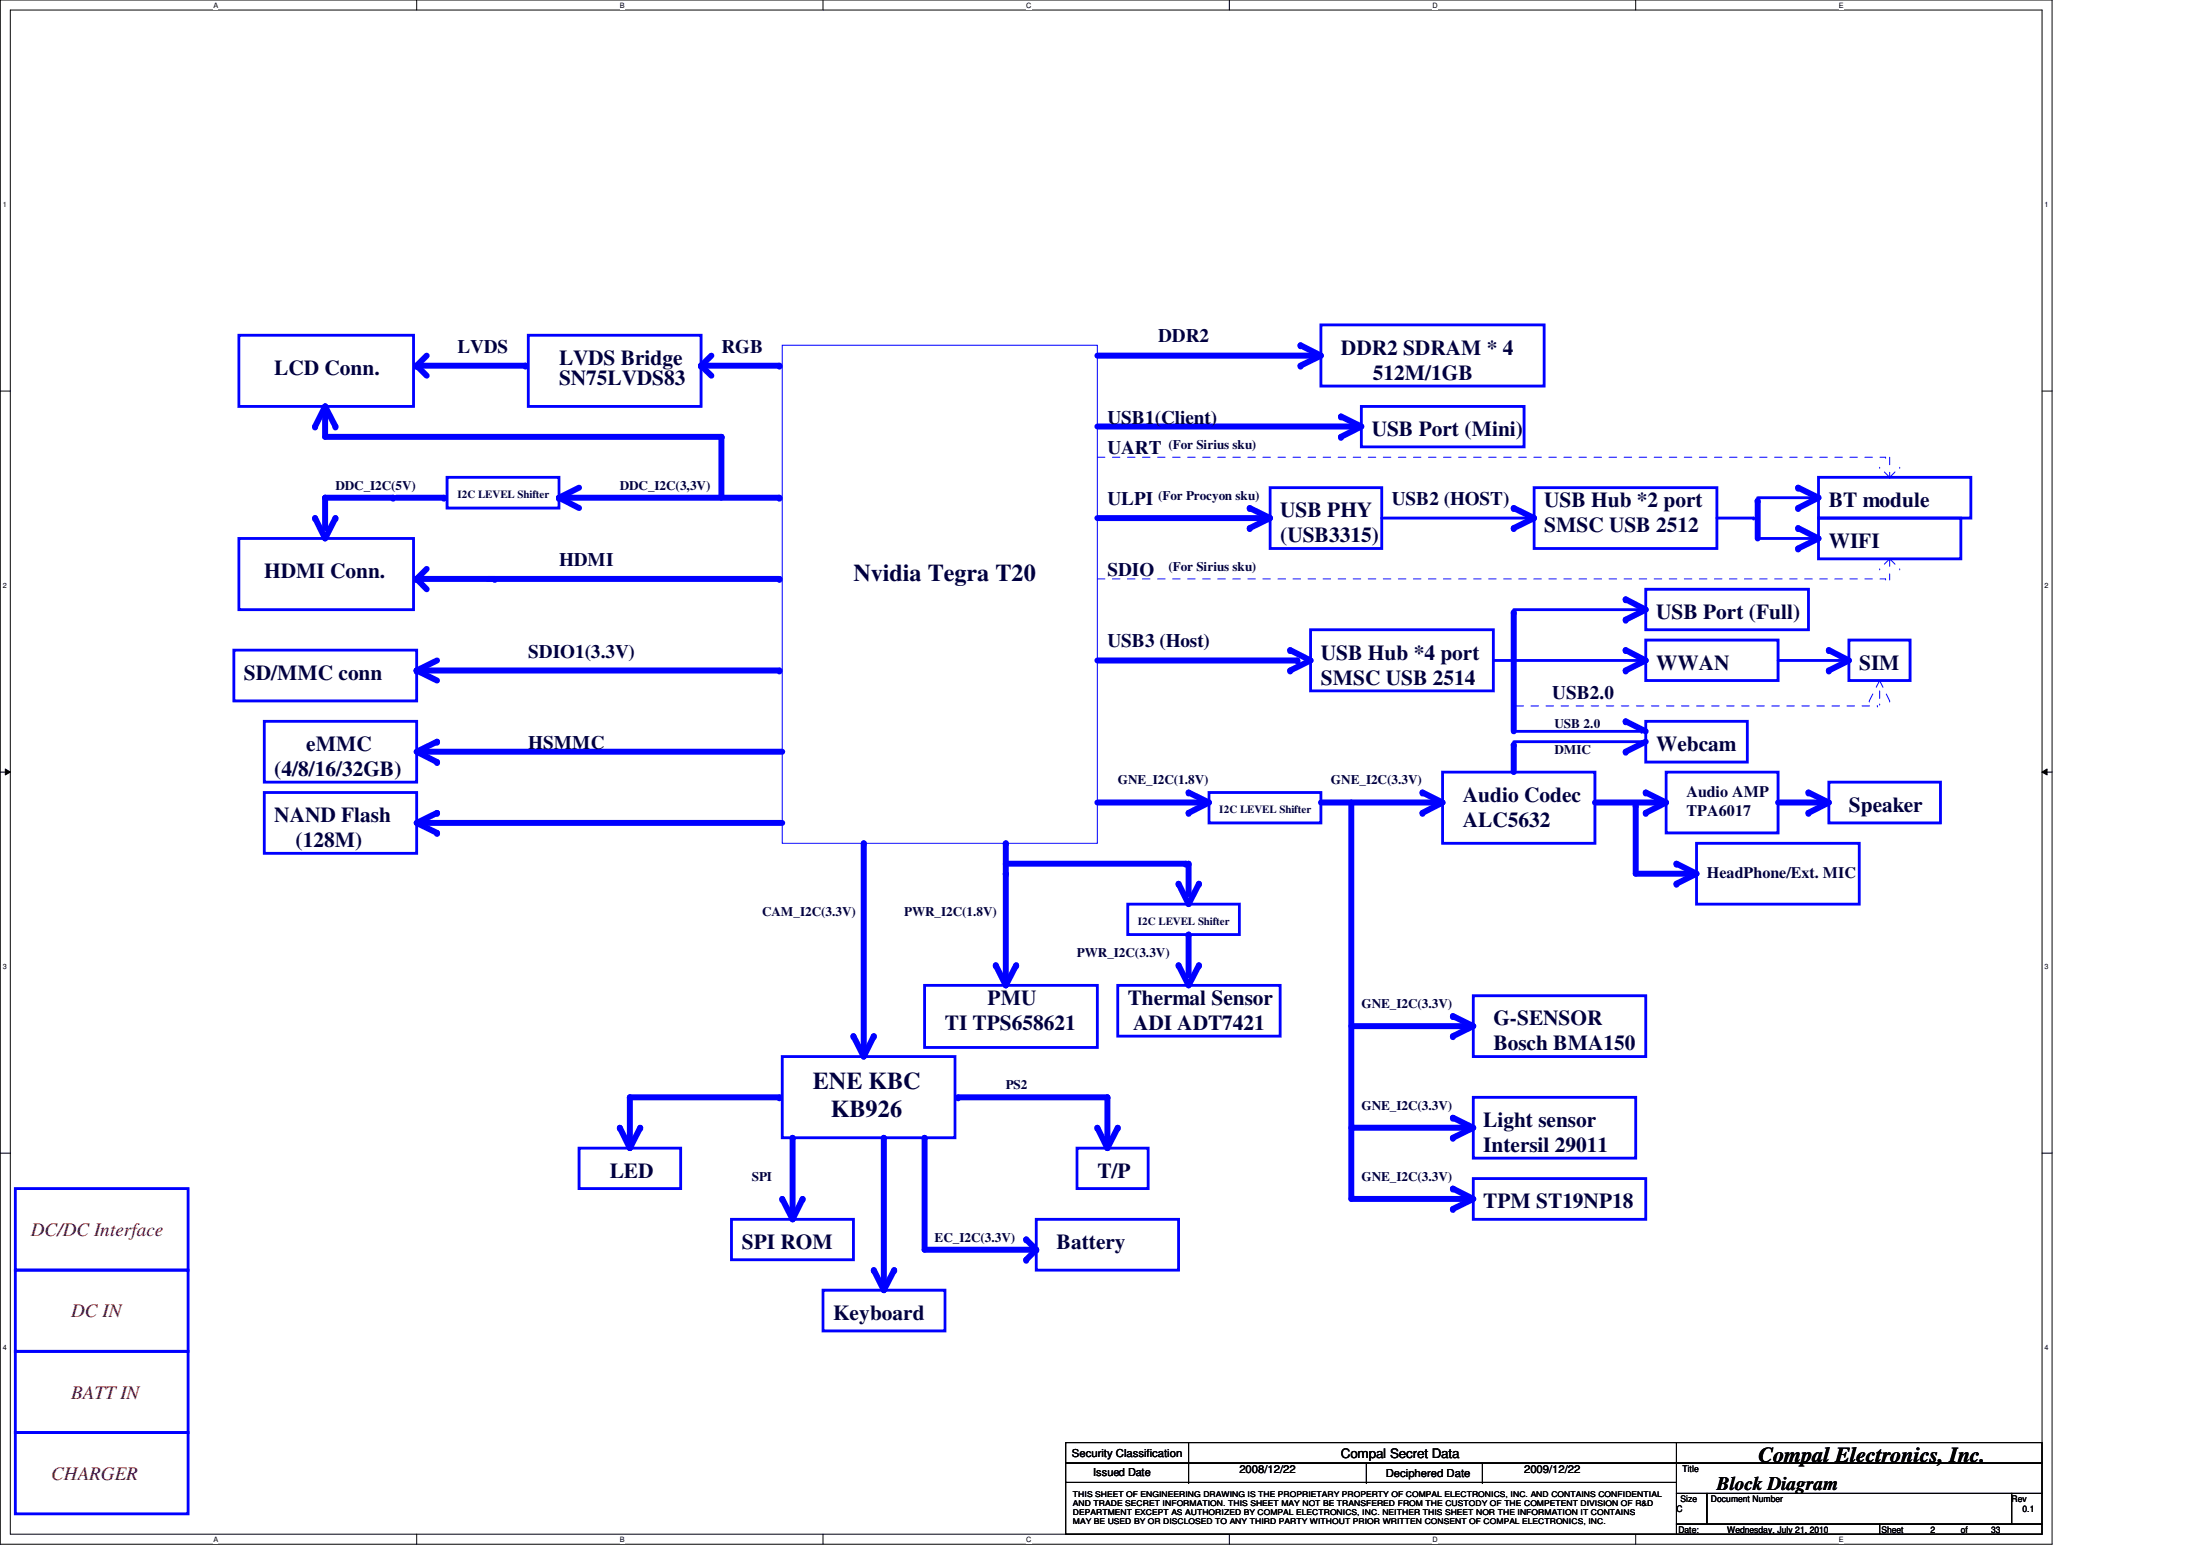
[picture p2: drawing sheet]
<svg xmlns="http://www.w3.org/2000/svg" width="297mm" height="210mm" viewBox="0 0 297 210" stroke-linecap="round" stroke-linejoin="round" font-family="sans-serif">
<path d="M0 0h277.1v208.4h-277.1zM1.4 1.4h274.3v205.7h-274.3z" fill="none" stroke="#000" stroke-width=".14"/>
<g fill="#fff">
<path d="M28.8 .1h.7v1.1h-.7z"/>
<path d="M28.8 207.2h.7v1.1h-.7z"/>
</g>
<path d="M56.3 0v1.4M56.3 207.1v1.3" fill="none" stroke="#000" stroke-width=".14"/>
<g fill="#fff">
<path d="M83.7 .1h.6v1.1h-.6z"/>
<path d="M83.7 207.2h.6v1.1h-.6z"/>
</g>
<path d="M111.1 0v1.4M111.1 207.1v1.3" fill="none" stroke="#000" stroke-width=".14"/>
<g fill="#fff">
<path d="M138.6 .1h.7v1.1h-.7z"/>
<path d="M138.6 207.2h.7v1.1h-.7z"/>
</g>
<path d="M166 0v1.4M166 207.1v1.3" fill="none" stroke="#000" stroke-width=".14"/>
<g fill="#fff">
<path d="M193.4 .1h.7v1.1h-.7z"/>
<path d="M193.4 207.2h.7v1.1h-.7z"/>
</g>
<path d="M220.8 0v1.4M220.8 207.1v1.3" fill="none" stroke="#000" stroke-width=".14"/>
<g fill="#fff">
<path d="M248.3 .1h.6v1.1h-.6z"/>
<path d="M248.3 207.2h.6v1.1h-.6z"/>
<path d="M.4 27.1h.5v1.1h-.5z"/>
<path d="M276.1 27.1h.5v1.1h-.5z"/>
<path d="M.4 78.5h.5v1.1h-.5z"/>
<path d="M276.1 78.5h.5v1.1h-.5z"/>
</g>
<path d="M0 52.8h1.4M275.7 52.8h1.4" fill="none" stroke="#000" stroke-width=".14"/>
<g fill="#fff">
<path d="M.4 129.9h.5v1.1h-.5z"/>
<path d="M276.1 129.9h.5v1.1h-.5z"/>
</g>
<path d="M0 104.2h1.4M.7 103.8l.7 .4-.7 .4zM275.7 104.2l.7-.4v.8zM275.7 104.2h1.4" fill="none" stroke="#000" stroke-width=".14"/>
<path d="M.7 103.8l.7 .4-.7 .4zM275.7 104.2l.7-.4v.8z" fill="#000"/>
<g fill="#fff">
<path d="M.4 181.4h.5v1.1h-.5z"/>
<path d="M276.1 181.4h.5v1.1h-.5z"/>
</g>
<g fill="none" stroke="#000" stroke-width=".14">
<path d="M0 155.7h1.4M275.7 155.7h1.4M143.9 194.7h82.5v2.8h-82.5zM143.9 197.5h82.5v2.6h-82.5zM160.5 197.5h.1M160.5 194.7v5.4M184.5 197.5v2.6M200.1 197.5v2.6M226.4 194.7h49.3v2.8h-49.3zM226.4 197.5h49.3v4.1h-49.3zM143.9 200.1h82.5v7h-82.5zM160.5 200.1h.1"/>
<path d="M184.5 200.1h.1M200.1 200.1h.1M226.4 201.6h4.1v4.1h-4.1zM226.4 205.7h27.4v1.4h-27.4zM230.5 201.6h41.1v4.1h-41.1zM253.8 205.7h21.9v1.4h-21.9zM271.6 201.6h4.1v4.1h-4.1z"/>
</g>
<path d="M32.3 45.3h23.5v9.6h-23.5zM183.8 54.9h22v5.4h-22zM2.1 171.4h23.3v11h-23.3zM2.1 182.4h23.3v11h-23.3zM2.1 193.4h23.3v10.9h-23.3z" fill="none" stroke="#00f" stroke-width=".38"/>
<path d="M65.9 78.1h39.3" fill="none" stroke="#00f" stroke-width=".8"/>
<circle cx="105.2" cy="78.1" r=".4" fill="#00f"/>
<path d="M32.3 72.7h23.5v9.6h-23.5z" fill="none" stroke="#00f" stroke-width=".38"/>
<path d="M56.3 78.1h10.5" fill="none" stroke="#00f" stroke-width=".8"/>
<circle cx="66.8" cy="78.1" r=".4" fill="#00f"/>
<path d="M57.6 76.8l-1.3 1.3" fill="none" stroke="#00f" stroke-width=".8"/>
<circle cx="56.3" cy="78.1" r=".4" fill="#00f"/>
<path d="M56.3 78.1l1.3 1.4" fill="none" stroke="#00f" stroke-width=".8"/>
<circle cx="56.3" cy="78.1" r=".4" fill="#00f"/>
<path d="M148.2 57.6h35.2" fill="none" stroke="#00f" stroke-width=".8"/>
<circle cx="183.4" cy="57.6" r=".4" fill="#00f"/>
<path d="M222.2 79.5h22v5.5h-22zM204.4 82.3h17.3" fill="none" stroke="#00f" stroke-width=".38"/>
<circle cx="221.7" cy="82.3" r=".19" fill="#00f"/>
<path d="M201.6 89.2h20.1M222.2 86.4h17.9v5.5h-17.9z" fill="none" stroke="#00f" stroke-width=".38"/>
<circle cx="221.7" cy="89.2" r=".19" fill="#00f"/>
<path d="M105.6 142.6h23.3v11h-23.3zM98.8 164.6h16.4v5.5h-16.4z" fill="none" stroke="#00f" stroke-width=".38"/>
<path d="M107 153.6v11" fill="none" stroke="#00f" stroke-width=".8"/>
<circle cx="107" cy="153.6" r=".4" fill="#00f"/>
<path d="M105.6 161.8l1.4 2.8" fill="none" stroke="#00f" stroke-width=".8"/>
<circle cx="105.6" cy="161.8" r=".4" fill="#00f"/>
<path d="M108.4 161.8l-1.4 2.8" fill="none" stroke="#00f" stroke-width=".8"/>
<circle cx="108.4" cy="161.8" r=".4" fill="#00f"/>
<path d="M124.8 133h23.4v8.4h-23.4z" fill="none" stroke="#00f" stroke-width=".38"/>
<path d="M135.8 117.9v15.1" fill="none" stroke="#00f" stroke-width=".8"/>
<circle cx="135.8" cy="117.9" r=".4" fill="#00f"/>
<path d="M222.2 89.2l-2.7 1.3" fill="none" stroke="#00f" stroke-width=".8"/>
<circle cx="219.5" cy="90.5" r=".4" fill="#00f"/>
<path d="M219.5 87.8l2.7 1.4" fill="none" stroke="#00f" stroke-width=".8"/>
<circle cx="219.5" cy="87.8" r=".4" fill="#00f"/>
<path d="M222.2 82.3l-2.7 1.4" fill="none" stroke="#00f" stroke-width=".8"/>
<circle cx="219.5" cy="83.7" r=".4" fill="#00f"/>
<path d="M219.5 80.9l2.7 1.4" fill="none" stroke="#00f" stroke-width=".8"/>
<circle cx="219.5" cy="80.9" r=".4" fill="#00f"/>
<path d="M134.4 130.3l1.4 2.7" fill="none" stroke="#00f" stroke-width=".8"/>
<circle cx="134.4" cy="130.3" r=".4" fill="#00f"/>
<path d="M137.2 130.3l-1.4 2.7" fill="none" stroke="#00f" stroke-width=".8"/>
<circle cx="137.2" cy="130.3" r=".4" fill="#00f"/>
<path d="M105.6 46.6h42.6v67.2h-42.6z" fill="none" stroke="#00f" stroke-width=".14"/>
<path d="M94.7 49.4h10.5" fill="none" stroke="#00f" stroke-width=".8"/>
<circle cx="105.2" cy="49.4" r=".4" fill="#00f"/>
<path d="M94.7 49.4l1.4 1.3" fill="none" stroke="#00f" stroke-width=".8"/>
<circle cx="94.7" cy="49.4" r=".4" fill="#00f"/>
<path d="M96.1 48l-1.4 1.4" fill="none" stroke="#00f" stroke-width=".8"/>
<circle cx="94.7" cy="49.4" r=".4" fill="#00f"/>
<path d="M71.3 45.3h23.4v9.6h-23.4z" fill="none" stroke="#00f" stroke-width=".38"/>
<path d="M56.3 49.4h14.6" fill="none" stroke="#00f" stroke-width=".8"/>
<circle cx="70.9" cy="49.4" r=".4" fill="#00f"/>
<path d="M57.6 48l-1.3 1.4" fill="none" stroke="#00f" stroke-width=".8"/>
<circle cx="56.3" cy="49.4" r=".4" fill="#00f"/>
<path d="M56.3 49.4l1.3 1.3" fill="none" stroke="#00f" stroke-width=".8"/>
<circle cx="56.3" cy="49.4" r=".4" fill="#00f"/>
<path d="M148.2 48h29.7" fill="none" stroke="#00f" stroke-width=".8"/>
<circle cx="177.9" cy="48" r=".4" fill="#00f"/>
<path d="M175.6 46.6l2.7 1.4" fill="none" stroke="#00f" stroke-width=".8"/>
<circle cx="175.6" cy="46.6" r=".4" fill="#00f"/>
<path d="M178.3 48l-2.7 1.4" fill="none" stroke="#00f" stroke-width=".8"/>
<circle cx="175.6" cy="49.4" r=".4" fill="#00f"/>
<path d="M178.3 43.9h30.2v8.2h-30.2z" fill="none" stroke="#00f" stroke-width=".38"/>
<path d="M56.7 101.5h48.9" fill="none" stroke="#00f" stroke-width=".8"/>
<circle cx="56.7" cy="101.5" r=".4" fill="#00f"/>
<path d="M59 100.1l-2.7 1.4" fill="none" stroke="#00f" stroke-width=".8"/>
<circle cx="59" cy="100.1" r=".4" fill="#00f"/>
<path d="M56.3 101.5l2.7 1.4" fill="none" stroke="#00f" stroke-width=".8"/>
<circle cx="59" cy="102.9" r=".4" fill="#00f"/>
<path d="M148.2 89.2h27" fill="none" stroke="#00f" stroke-width=".8"/>
<circle cx="175.2" cy="89.2" r=".4" fill="#00f"/>
<path d="M174.2 87.8l2.7 1.4" fill="none" stroke="#00f" stroke-width=".8"/>
<circle cx="174.2" cy="87.8" r=".4" fill="#00f"/>
<path d="M176.9 89.2l-2.7 1.3" fill="none" stroke="#00f" stroke-width=".8"/>
<circle cx="174.2" cy="90.5" r=".4" fill="#00f"/>
<path d="M176.9 85h24.7v8.3h-24.7z" fill="none" stroke="#00f" stroke-width=".38"/>
<path d="M181.1 56.2l2.7 1.4" fill="none" stroke="#00f" stroke-width=".8"/>
<circle cx="181.1" cy="56.2" r=".4" fill="#00f"/>
<path d="M183.8 57.6l-2.7 1.4" fill="none" stroke="#00f" stroke-width=".8"/>
<circle cx="181.1" cy="59" r=".4" fill="#00f"/>
<path d="M245.5 69.9h19.2v5.5h-19.2z" fill="none" stroke="#00f" stroke-width=".38"/>
<path d="M56.3 90.5h48.9" fill="none" stroke="#00f" stroke-width=".8"/>
<circle cx="105.2" cy="90.5" r=".4" fill="#00f"/>
<path d="M56.3 90.5l2.7 1.4" fill="none" stroke="#00f" stroke-width=".8"/>
<circle cx="56.3" cy="90.5" r=".4" fill="#00f"/>
<path d="M59 89.2l-2.7 1.3" fill="none" stroke="#00f" stroke-width=".8"/>
<circle cx="56.3" cy="90.5" r=".4" fill="#00f"/>
<path d="M245.5 64.4h20.6v5.5h-20.6zM31.6 87.8h24.7v6.8h-24.7zM198.9 134.4h23.3v8.2h-23.3zM198.9 148.1h21.9v8.2h-21.9zM2.1 160.4h23.3v11h-23.3z" fill="none" stroke="#00f" stroke-width=".38"/>
<path d="M245.5 67.2l-2.7 1.4" fill="none" stroke="#00f" stroke-width=".8"/>
<circle cx="242.8" cy="68.6" r=".4" fill="#00f"/>
<path d="M242.8 65.8l2.7 1.4" fill="none" stroke="#00f" stroke-width=".8"/>
<circle cx="242.8" cy="65.8" r=".4" fill="#00f"/>
<path d="M124.8 168.7h15.1" fill="none" stroke="#00f" stroke-width=".8"/>
<circle cx="139.9" cy="168.7" r=".4" fill="#00f"/>
<path d="M150.9 133h21.9v6.9h-21.9zM139.9 164.6h19.2v6.8h-19.2z" fill="none" stroke="#00f" stroke-width=".38"/>
<path d="M139.9 168.7l-1.3 1.4" fill="none" stroke="#00f" stroke-width=".8"/>
<circle cx="138.6" cy="170.1" r=".4" fill="#00f"/>
<path d="M138.6 167.3l1.3 1.4" fill="none" stroke="#00f" stroke-width=".8"/>
<circle cx="138.6" cy="167.3" r=".4" fill="#00f"/>
<path d="M116.6 113.8v28.8" fill="none" stroke="#00f" stroke-width=".8"/>
<circle cx="116.6" cy="113.8" r=".4" fill="#00f"/>
<path d="M75.5 67.2h29.7" fill="none" stroke="#00f" stroke-width=".8"/>
<circle cx="105.2" cy="67.2" r=".4" fill="#00f"/>
<path d="M78.2 65.8l-2.7 1.4" fill="none" stroke="#00f" stroke-width=".8"/>
<circle cx="75.5" cy="67.2" r=".4" fill="#00f"/>
<path d="M75.5 67.2l2.7 1.4" fill="none" stroke="#00f" stroke-width=".8"/>
<circle cx="75.5" cy="67.2" r=".4" fill="#00f"/>
<path d="M60.4 64.4h15.1v4.2h-15.1zM35.7 97.4h20.6v8.2h-20.6z" fill="none" stroke="#00f" stroke-width=".38"/>
<path d="M204.4 82.7v16" fill="none" stroke="#00f" stroke-width=".8"/>
<circle cx="204.4" cy="82.7" r=".4" fill="#00f"/>
<path d="M135.8 113.8v4.1" fill="none" stroke="#00f" stroke-width=".8"/>
<circle cx="135.8" cy="113.8" r=".4" fill="#00f"/>
<path d="M115.2 139.9l1.4 2.7" fill="none" stroke="#00f" stroke-width=".8"/>
<circle cx="115.2" cy="139.9" r=".4" fill="#00f"/>
<path d="M118 139.9l-1.4 2.7" fill="none" stroke="#00f" stroke-width=".8"/>
<circle cx="118" cy="139.9" r=".4" fill="#00f"/>
<path d="M124.8 153.6v15.1" fill="none" stroke="#00f" stroke-width=".8"/>
<circle cx="124.8" cy="153.6" r=".4" fill="#00f"/>
<path d="M194.8 104.2h20.5v9.6h-20.5zM229.1 113.8h21.9v8.2h-21.9zM246.9 105.6h15.1v5.5h-15.1z" fill="none" stroke="#00f" stroke-width=".38"/>
<path d="M220.8 117.9h7.9" fill="none" stroke="#00f" stroke-width=".8"/>
<circle cx="228.7" cy="117.9" r=".4" fill="#00f"/>
<path d="M226.4 116.6l2.7 1.3" fill="none" stroke="#00f" stroke-width=".8"/>
<circle cx="226.4" cy="116.6" r=".4" fill="#00f"/>
<path d="M229.1 117.9l-2.7 1.4" fill="none" stroke="#00f" stroke-width=".8"/>
<circle cx="226.4" cy="119.3" r=".4" fill="#00f"/>
<path d="M178.3 108.3h16.1" fill="none" stroke="#00f" stroke-width=".8"/>
<circle cx="194.4" cy="108.3" r=".4" fill="#00f"/>
<path d="M192.1 107l2.7 1.3" fill="none" stroke="#00f" stroke-width=".8"/>
<circle cx="192.1" cy="107" r=".4" fill="#00f"/>
<path d="M194.8 108.3l-2.7 1.4" fill="none" stroke="#00f" stroke-width=".8"/>
<circle cx="192.1" cy="109.7" r=".4" fill="#00f"/>
<path d="M215.3 108.3h9.2" fill="none" stroke="#00f" stroke-width=".8"/>
<circle cx="224.5" cy="108.3" r=".4" fill="#00f"/>
<path d="M222.2 107l2.8 1.3" fill="none" stroke="#00f" stroke-width=".8"/>
<circle cx="222.2" cy="107" r=".4" fill="#00f"/>
<path d="M225 108.3l-2.8 1.4" fill="none" stroke="#00f" stroke-width=".8"/>
<circle cx="222.2" cy="109.7" r=".4" fill="#00f"/>
<path d="M240.1 108.3h6.4" fill="none" stroke="#00f" stroke-width=".8"/>
<circle cx="246.5" cy="108.3" r=".4" fill="#00f"/>
<path d="M244.2 107l2.7 1.3" fill="none" stroke="#00f" stroke-width=".8"/>
<circle cx="244.2" cy="107" r=".4" fill="#00f"/>
<path d="M246.9 108.3l-2.7 1.4" fill="none" stroke="#00f" stroke-width=".8"/>
<circle cx="244.2" cy="109.7" r=".4" fill="#00f"/>
<path d="M220.8 108.8v9.1" fill="none" stroke="#00f" stroke-width=".8"/>
<circle cx="220.8" cy="108.8" r=".4" fill="#00f"/>
<path d="M225 104.2h15.1v8.2h-15.1z" fill="none" stroke="#00f" stroke-width=".38"/>
<path d="M182.5 108.3v53.5" fill="none" stroke="#00f" stroke-width=".8"/>
<circle cx="182.5" cy="108.3" r=".4" fill="#00f"/>
<path d="M182.5 138.5h16" fill="none" stroke="#00f" stroke-width=".8"/>
<circle cx="198.5" cy="138.5" r=".4" fill="#00f"/>
<path d="M198.9 138.5l-2.7 1.4" fill="none" stroke="#00f" stroke-width=".8"/>
<circle cx="196.2" cy="139.9" r=".4" fill="#00f"/>
<path d="M196.2 137.2l2.7 1.3" fill="none" stroke="#00f" stroke-width=".8"/>
<circle cx="196.2" cy="137.2" r=".4" fill="#00f"/>
<path d="M182.5 152.2h16" fill="none" stroke="#00f" stroke-width=".8"/>
<circle cx="198.5" cy="152.2" r=".4" fill="#00f"/>
<path d="M198.9 152.2l-2.7 1.4" fill="none" stroke="#00f" stroke-width=".8"/>
<circle cx="196.2" cy="153.6" r=".4" fill="#00f"/>
<path d="M196.2 150.9l2.7 1.3" fill="none" stroke="#00f" stroke-width=".8"/>
<circle cx="196.2" cy="150.9" r=".4" fill="#00f"/>
<path d="M163.2 107h15.1v4.1h-15.1z" fill="none" stroke="#00f" stroke-width=".38"/>
<path d="M148.2 108.3h14.6" fill="none" stroke="#00f" stroke-width=".8"/>
<circle cx="162.8" cy="108.3" r=".4" fill="#00f"/>
<path d="M160.5 107l2.7 1.3" fill="none" stroke="#00f" stroke-width=".8"/>
<circle cx="160.5" cy="107" r=".4" fill="#00f"/>
<path d="M163.2 108.3l-2.7 1.4" fill="none" stroke="#00f" stroke-width=".8"/>
<circle cx="160.5" cy="109.7" r=".4" fill="#00f"/>
<path d="M204.4 100.5v3.7" fill="none" stroke="#00f" stroke-width=".8"/>
<circle cx="204.4" cy="100.5" r=".4" fill="#00f"/>
<path d="M78.2 155h13.7v5.4h-13.7zM198.9 159.1h23.3v5.5h-23.3z" fill="none" stroke="#00f" stroke-width=".38"/>
<path d="M85 148.1h20.2" fill="none" stroke="#00f" stroke-width=".8"/>
<circle cx="105.2" cy="148.1" r=".4" fill="#00f"/>
<path d="M83.7 152.2l1.3 2.8" fill="none" stroke="#00f" stroke-width=".8"/>
<circle cx="83.7" cy="152.2" r=".4" fill="#00f"/>
<path d="M86.4 152.2l-1.4 2.8" fill="none" stroke="#00f" stroke-width=".8"/>
<circle cx="86.4" cy="152.2" r=".4" fill="#00f"/>
<path d="M85 148.1v6.9" fill="none" stroke="#00f" stroke-width=".8"/>
<circle cx="85" cy="148.1" r=".4" fill="#00f"/>
<path d="M129.4 148.1h20.1" fill="none" stroke="#00f" stroke-width=".8"/>
<circle cx="129.4" cy="148.1" r=".4" fill="#00f"/>
<path d="M150.9 152.2l-1.4 2.8" fill="none" stroke="#00f" stroke-width=".8"/>
<circle cx="150.9" cy="152.2" r=".4" fill="#00f"/>
<path d="M148.2 152.2l1.3 2.8" fill="none" stroke="#00f" stroke-width=".8"/>
<circle cx="148.2" cy="152.2" r=".4" fill="#00f"/>
<path d="M149.5 148.1v6.9" fill="none" stroke="#00f" stroke-width=".8"/>
<circle cx="149.5" cy="148.1" r=".4" fill="#00f"/>
<path d="M145.4 155h9.6v5.4h-9.6zM111.1 174.2h16.5v5.5h-16.5z" fill="none" stroke="#00f" stroke-width=".38"/>
<path d="M119.3 153.6v20.6" fill="none" stroke="#00f" stroke-width=".8"/>
<circle cx="119.3" cy="153.6" r=".4" fill="#00f"/>
<path d="M118 171.4l1.3 2.8" fill="none" stroke="#00f" stroke-width=".8"/>
<circle cx="118" cy="171.4" r=".4" fill="#00f"/>
<path d="M120.7 171.4l-1.4 2.8" fill="none" stroke="#00f" stroke-width=".8"/>
<circle cx="120.7" cy="171.4" r=".4" fill="#00f"/>
<path d="M152.3 122h15v4.2h-15z" fill="none" stroke="#00f" stroke-width=".38"/>
<path d="M135.8 116.6h24.3" fill="none" stroke="#00f" stroke-width=".8"/>
<circle cx="160.1" cy="116.6" r=".4" fill="#00f"/>
<path d="M160.5 116.6v4.1" fill="none" stroke="#00f" stroke-width=".8"/>
<circle cx="160.5" cy="116.6" r=".4" fill="#00f"/>
<path d="M159.1 119.3l1.4 2.7" fill="none" stroke="#00f" stroke-width=".8"/>
<circle cx="159.1" cy="119.3" r=".4" fill="#00f"/>
<path d="M161.9 119.3l-1.4 2.7" fill="none" stroke="#00f" stroke-width=".8"/>
<circle cx="161.9" cy="119.3" r=".4" fill="#00f"/>
<path d="M160.5 126.2v5.5" fill="none" stroke="#00f" stroke-width=".8"/>
<circle cx="160.5" cy="126.2" r=".4" fill="#00f"/>
<path d="M159.1 130.3l1.4 2.7" fill="none" stroke="#00f" stroke-width=".8"/>
<circle cx="159.1" cy="130.3" r=".4" fill="#00f"/>
<path d="M161.9 130.3l-1.4 2.7" fill="none" stroke="#00f" stroke-width=".8"/>
<circle cx="161.9" cy="130.3" r=".4" fill="#00f"/>
<path d="M182.5 161.8h16" fill="none" stroke="#00f" stroke-width=".8"/>
<circle cx="198.5" cy="161.8" r=".4" fill="#00f"/>
<path d="M198.9 161.8l-2.7 1.4" fill="none" stroke="#00f" stroke-width=".8"/>
<circle cx="196.2" cy="163.2" r=".4" fill="#00f"/>
<path d="M196.2 160.4l2.7 1.4" fill="none" stroke="#00f" stroke-width=".8"/>
<circle cx="196.2" cy="160.4" r=".4" fill="#00f"/>
<path d="M171.5 65.8h15.1v8.2h-15.1z" fill="none" stroke="#00f" stroke-width=".38"/>
<path d="M148.2 69.9h22.9" fill="none" stroke="#00f" stroke-width=".8"/>
<circle cx="171.1" cy="69.9" r=".4" fill="#00f"/>
<path d="M168.7 68.6l2.8 1.3" fill="none" stroke="#00f" stroke-width=".8"/>
<circle cx="168.7" cy="68.6" r=".4" fill="#00f"/>
<path d="M171.5 69.9l-2.8 1.4" fill="none" stroke="#00f" stroke-width=".8"/>
<circle cx="168.7" cy="71.3" r=".4" fill="#00f"/>
<path d="M222.2 97.4h13.7v5.5h-13.7zM240.1 89.2h9M249.6 86.4h8.3v5.5h-8.3z" fill="none" stroke="#00f" stroke-width=".38"/>
<circle cx="249.1" cy="89.2" r=".19" fill="#00f"/>
<path d="M249.6 89.2l-2.7 1.3" fill="none" stroke="#00f" stroke-width=".8"/>
<circle cx="246.9" cy="90.5" r=".4" fill="#00f"/>
<path d="M246.9 87.8l2.7 1.4" fill="none" stroke="#00f" stroke-width=".8"/>
<circle cx="246.9" cy="87.8" r=".4" fill="#00f"/>
<path d="M237.3 67.2h7.7" fill="none" stroke="#00f" stroke-width=".38"/>
<circle cx="245" cy="67.2" r=".19" fill="#00f"/>
<path d="M53.5 67.2h6.4" fill="none" stroke="#00f" stroke-width=".8"/>
<circle cx="59.9" cy="67.2" r=".4" fill="#00f"/>
<path d="M43.9 67.2h9.2" fill="none" stroke="#00f" stroke-width=".8"/>
<circle cx="53.1" cy="67.2" r=".4" fill="#00f"/>
<path d="M43.9 67.2v4.1" fill="none" stroke="#00f" stroke-width=".8"/>
<circle cx="43.9" cy="67.2" r=".4" fill="#00f"/>
<path d="M42.5 69.9l1.4 2.8" fill="none" stroke="#00f" stroke-width=".8"/>
<circle cx="42.5" cy="69.9" r=".4" fill="#00f"/>
<path d="M45.3 69.9l-1.4 2.8" fill="none" stroke="#00f" stroke-width=".8"/>
<circle cx="45.3" cy="69.9" r=".4" fill="#00f"/>
<path d="M43.9 59h53.5" fill="none" stroke="#00f" stroke-width=".8"/>
<circle cx="97.4" cy="59" r=".4" fill="#00f"/>
<path d="M97.4 59v8.2" fill="none" stroke="#00f" stroke-width=".8"/>
<circle cx="97.4" cy="59" r=".4" fill="#00f"/>
<path d="M43.9 54.9v4.1" fill="none" stroke="#00f" stroke-width=".8"/>
<circle cx="43.9" cy="54.9" r=".4" fill="#00f"/>
<path d="M43.9 54.9l-1.4 2.7" fill="none" stroke="#00f" stroke-width=".8"/>
<circle cx="42.5" cy="57.6" r=".4" fill="#00f"/>
<path d="M43.9 54.9l1.4 2.7" fill="none" stroke="#00f" stroke-width=".8"/>
<circle cx="45.3" cy="57.6" r=".4" fill="#00f"/>
<path d="M207.1 65.8h24.7v8.2h-24.7zM231.8 69.9h5" fill="none" stroke="#00f" stroke-width=".38"/>
<circle cx="236.8" cy="69.9" r=".19" fill="#00f"/>
<path d="M237.3 67.6v5.1" fill="none" stroke="#00f" stroke-width=".8"/>
<circle cx="237.3" cy="67.6" r=".4" fill="#00f"/>
<path d="M148.2 61.7h106.4M148.2 78.1h106.4M254.6 61.7h.1M254.6 78.1h.1" fill="none" stroke="#00f" stroke-width=".14" stroke-dasharray="1 1 1 1 1 1 1 1"/>
<path d="M204.4 98.7h17.3" fill="none" stroke="#00f" stroke-width=".38"/>
<circle cx="221.7" cy="98.7" r=".19" fill="#00f"/>
<path d="M222.2 100.1l-2.7 1.4" fill="none" stroke="#00f" stroke-width=".8"/>
<circle cx="219.5" cy="101.5" r=".4" fill="#00f"/>
<path d="M219.5 97.4l2.7 1.3" fill="none" stroke="#00f" stroke-width=".8"/>
<circle cx="219.5" cy="97.4" r=".4" fill="#00f"/>
<path d="M204.7 95.3h48.8M252.4 94.6h.1M253.5 95.3h.1M253.8 93.3v1.7M253.8 95h.1M253.8 91.9l-1.4 2.7M253.8 91.9l1.3 2.7M255.1 94.6h.1" fill="none" stroke="#00f" stroke-width=".14" stroke-dasharray="1 1 1 1 1 1 1 1"/>
<path d="M245.5 72.7l-2.7 1.3" fill="none" stroke="#00f" stroke-width=".8"/>
<circle cx="242.8" cy="74" r=".4" fill="#00f"/>
<path d="M242.8 71.3l2.7 1.4" fill="none" stroke="#00f" stroke-width=".8"/>
<circle cx="242.8" cy="71.3" r=".4" fill="#00f"/>
<path d="M237.3 72.7h7.7" fill="none" stroke="#00f" stroke-width=".38"/>
<circle cx="245" cy="72.7" r=".19" fill="#00f"/>
<path d="M56.7 111.1h48.9" fill="none" stroke="#00f" stroke-width=".8"/>
<circle cx="56.7" cy="111.1" r=".4" fill="#00f"/>
<path d="M59 109.7l-2.7 1.4" fill="none" stroke="#00f" stroke-width=".8"/>
<circle cx="59" cy="109.7" r=".4" fill="#00f"/>
<path d="M56.3 111.1l2.7 1.3" fill="none" stroke="#00f" stroke-width=".8"/>
<circle cx="59" cy="112.4" r=".4" fill="#00f"/>
<path d="M35.7 107h20.6v8.2h-20.6z" fill="none" stroke="#00f" stroke-width=".38"/>
<path d="M204.4 68.6l2.7 1.3" fill="none" stroke="#00f" stroke-width=".8"/>
<circle cx="204.4" cy="68.6" r=".4" fill="#00f"/>
<path d="M207.1 69.9l-2.7 1.4" fill="none" stroke="#00f" stroke-width=".8"/>
<circle cx="204.4" cy="71.3" r=".4" fill="#00f"/>
<path d="M186.6 69.9h20" fill="none" stroke="#00f" stroke-width=".38"/>
<circle cx="206.6" cy="69.9" r=".19" fill="#00f"/>
<path d="M253.8 76.8h.1M253.8 63.1h.1M255.1 75.4v2.7M255.1 78.1h.1M255.1 61.7v2.7M255.1 64.4h.1M255.1 75.4l-1.3 1.4M255.1 75.4l1.4 1.4M255.1 64.4l1.4-1.3M255.1 64.4l-1.3-1.3M256.5 76.8h.1M256.5 63.1h.1" fill="none" stroke="#00f" stroke-width=".14" stroke-dasharray="1 1 1 1 1 1 1 1"/>
<path d="M204.4 100.1h17.3" fill="none" stroke="#00f" stroke-width=".38"/>
<circle cx="221.7" cy="100.1" r=".19" fill="#00f"/>
<g font-size="3.3" fill="#000040">
<text x="115.2" y="78.4">Nvidia Tegra T20</text>
<text x="109.8" y="147">ENE KBC</text>
<text x="112.2" y="150.8">KB926</text>
</g>
<g font-size="2.9" fill="#000040">
<text x="181.1" y="47.9">DDR2 SDRAM * 4</text>
<text x="37" y="50.6">LCD Conn.</text>
<text x="75.5" y="49.2">LVDS Bridge</text>
<text x="75.5" y="52">SN75LVDS83</text>
<text x="185.4" y="51.3">512M/1GB</text>
<text x="185.2" y="58.8">USB Port (Mini)</text>
<text x="172.8" y="69.8">USB PHY</text>
<text x="208.5" y="68.5">USB Hub *2 port</text>
<text x="208.5" y="71.8">SMSC USB 2512</text>
<text x="246.9" y="68.5">BT module</text>
<text x="172.8" y="73.2">(USB3315)</text>
<text x="246.9" y="73.9">WIFI</text>
<text x="35.7" y="78.1">HDMI Conn.</text>
<text x="223.6" y="83.5">USB Port (Full)</text>
<text x="178.3" y="89">USB Hub *4 port</text>
<text x="32.9" y="91.8">SD/MMC conn</text>
<text x="178.3" y="92.4">SMSC USB 2514</text>
<text x="223.6" y="90.4">WWAN</text>
<text x="251" y="90.4">SIM</text>
<text x="41.4" y="101.3">eMMC</text>
<text x="223.6" y="101.3">Webcam</text>
<text x="37" y="104.7">(4/8/16/32GB)</text>
<text x="37" y="111">NAND Flash</text>
<text x="197.5" y="108.2">Audio Codec</text>
<text x="197.5" y="111.6">ALC5632</text>
<text x="249.6" y="109.6">Speaker</text>
<text x="39.9" y="114.3">(128M)</text>
<text x="133.3" y="135.6">PMU</text>
<text x="152.3" y="135.6">Thermal Sensor</text>
<text x="127.6" y="139">TI TPS658621</text>
<text x="153" y="139">ADI ADT7421</text>
<text x="201.6" y="138.4">G-SENSOR</text>
<text x="201.6" y="141.8">Bosch BMA150</text>
<text x="200.3" y="152.1">Light sensor</text>
<text x="200.3" y="155.5">Intersil 29011</text>
<text x="82.3" y="159">LED</text>
<text x="148.2" y="159">T/P</text>
<text x="200.3" y="163.1">TPM ST19NP18</text>
<text x="100.2" y="168.6">SPI ROM</text>
<text x="142.7" y="168.6">Battery</text>
<text x="112.5" y="178.2">Keyboard</text>
</g>
<text font-size="2.9" x="237.4" y="197.4">Compal Electronics, Inc.</text>
<g font-size="2.6" fill="#000040">
<text x="61.8" y="47.6">LVDS</text>
<text x="97.4" y="47.6">RGB</text>
<text x="156.4" y="46.2">DDR2</text>
<text x="149.5" y="57.2">USB1(Client)</text>
<text x="149.5" y="61.3">UART</text>
<text x="149.5" y="68.2">ULPI</text>
<text x="187.9" y="68.2">USB2 (HOST)</text>
<text x="75.5" y="76.4">HDMI</text>
<text x="149.5" y="77.8">SDIO</text>
<text x="71.3" y="88.8">SDIO1(3.3V)</text>
<text x="149.5" y="87.4">USB3 (Host)</text>
<text x="209.6" y="94.4">USB2.0</text>
<text x="71.3" y="101.1">HSMMC</text>
</g>
<g font-size="2.6" fill="#800000">
<text x="4.1" y="166.9">DC/DC Interface</text>
<text x="9.6" y="177.8">DC IN</text>
<text x="9.6" y="188.8">BATT IN</text>
<text x="6.9" y="199.8">CHARGER</text>
</g>
<text font-size="2.6" x="231.8" y="201.2">Block Diagram</text>
<g font-size="2.2" fill="#000040">
<text x="227.7" y="107.6">Audio AMP</text>
<text x="227.7" y="110.1">TPA6017</text>
<text x="230.5" y="118.6">HeadPhone/Ext. MIC</text>
</g>
<g font-size="1.8" fill="#000040">
<text x="157.8" y="60.6">(For Sirius sku)</text>
<text x="45.3" y="66.1">DDC_I2C(5V)</text>
<text x="83.7" y="66.1">DDC_I2C(3,3V)</text>
<text x="156.4" y="67.5">(For Procyon sku)</text>
<text x="157.8" y="77.1">(For Sirius sku)</text>
<text x="209.9" y="98.2">USB 2.0</text>
<text x="209.9" y="101.8">DMIC</text>
<text x="150.9" y="105.9">GNE_I2C(1.8V)</text>
<text x="179.7" y="105.9">GNE_I2C(3.3V)</text>
<text x="102.9" y="123.7">CAM_I2C(3.3V)</text>
<text x="122.1" y="123.7">PWR_I2C(1.8V)</text>
<text x="145.4" y="129.2">PWR_I2C(3.3V)</text>
<text x="183.8" y="136.1">GNE_I2C(3.3V)</text>
<text x="135.8" y="147">PS2</text>
<text x="183.8" y="149.8">GNE_I2C(3.3V)</text>
<text x="101.5" y="159.4">SPI</text>
<text x="183.8" y="159.4">GNE_I2C(3.3V)</text>
<text x="126.2" y="167.6">EC_I2C(3.3V)</text>
</g>
<text font-size="1.8" x="181.1" y="196.8">Compal Secret Data</text>
<g font-size="1.5" fill="#000040">
<text x="61.8" y="67.2">I2C LEVEL Shifter</text>
<text x="164.6" y="109.7">I2C LEVEL Shifter</text>
<text x="153.6" y="124.8">I2C LEVEL Shifter</text>
</g>
<g font-size="1.5">
<text x="144.7" y="196.6">Security Classification</text>
<text x="147.6" y="199.3">Issued Date</text>
<text x="167.3" y="198.8">2008/12/22</text>
<text x="187.1" y="199.4">Deciphered Date</text>
<text x="205.8" y="198.8">2009/12/22</text>
</g>
<g font-size="1.2">
<text x="226.9" y="202.7">Size</text>
<text x="227.2" y="198.8">Title</text>
<text x="231" y="202.7">Document Number</text>
<text x="271.6" y="202.7">Rev</text>
<text x="226.4" y="204.1">C</text>
<text x="226.6" y="206.9">Date:</text>
<text x="233.2" y="206.9">Wednesday, July 21, 2010</text>
<text x="254" y="206.9">Sheet</text>
<text x="260.6" y="206.9">2</text>
<text x="264.7" y="206.9">of</text>
<text x="268.9" y="206.9">33</text>
<text x="273.1" y="204.1">0.1</text>
</g>
<g font-size="1.1">
<text x="144.9" y="203.2">AND TRADE SECRET INFORMATION. THIS SHEET MAY NOT BE TRANSFERED FROM THE CUSTODY OF THE COMPETENT DIVISION OF R&amp;D</text>
<text x="144.9" y="202">THIS SHEET OF ENGINEERING DRAWING IS THE PROPRIETARY PROPERTY OF COMPAL ELECTRONICS, INC. AND CONTAINS CONFIDENTIAL</text>
<text x="144.9" y="204.5">DEPARTMENT EXCEPT AS AUTHORIZED BY COMPAL ELECTRONICS, INC. NEITHER THIS SHEET NOR THE INFORMATION IT CONTAINS</text>
<text x="144.9" y="205.7">MAY BE USED BY OR DISCLOSED TO ANY THIRD PARTY WITHOUT PRIOR WRITTEN CONSENT OF COMPAL ELECTRONICS, INC.</text>
</g>
<g font-size="1">
<text x="28.8" y="1">A</text>
<text x="83.7" y="1">B</text>
<text x="138.6" y="1">C</text>
<text x="193.4" y="1">D</text>
<text x="248.3" y="1">E</text>
<text x=".4" y="27.9">1</text>
<text x="276.1" y="27.9">1</text>
<text x=".4" y="79.4">2</text>
<text x="276.1" y="79.4">2</text>
<text x=".4" y="130.8">3</text>
<text x="276.1" y="130.8">3</text>
<text x=".4" y="182.2">4</text>
<text x="276.1" y="182.2">4</text>
<text x="28.8" y="208.1">A</text>
<text x="83.7" y="208.1">B</text>
<text x="138.6" y="208.1">C</text>
<text x="193.4" y="208.1">D</text>
<text x="248.3" y="208.1">E</text>
</g>
</svg>
